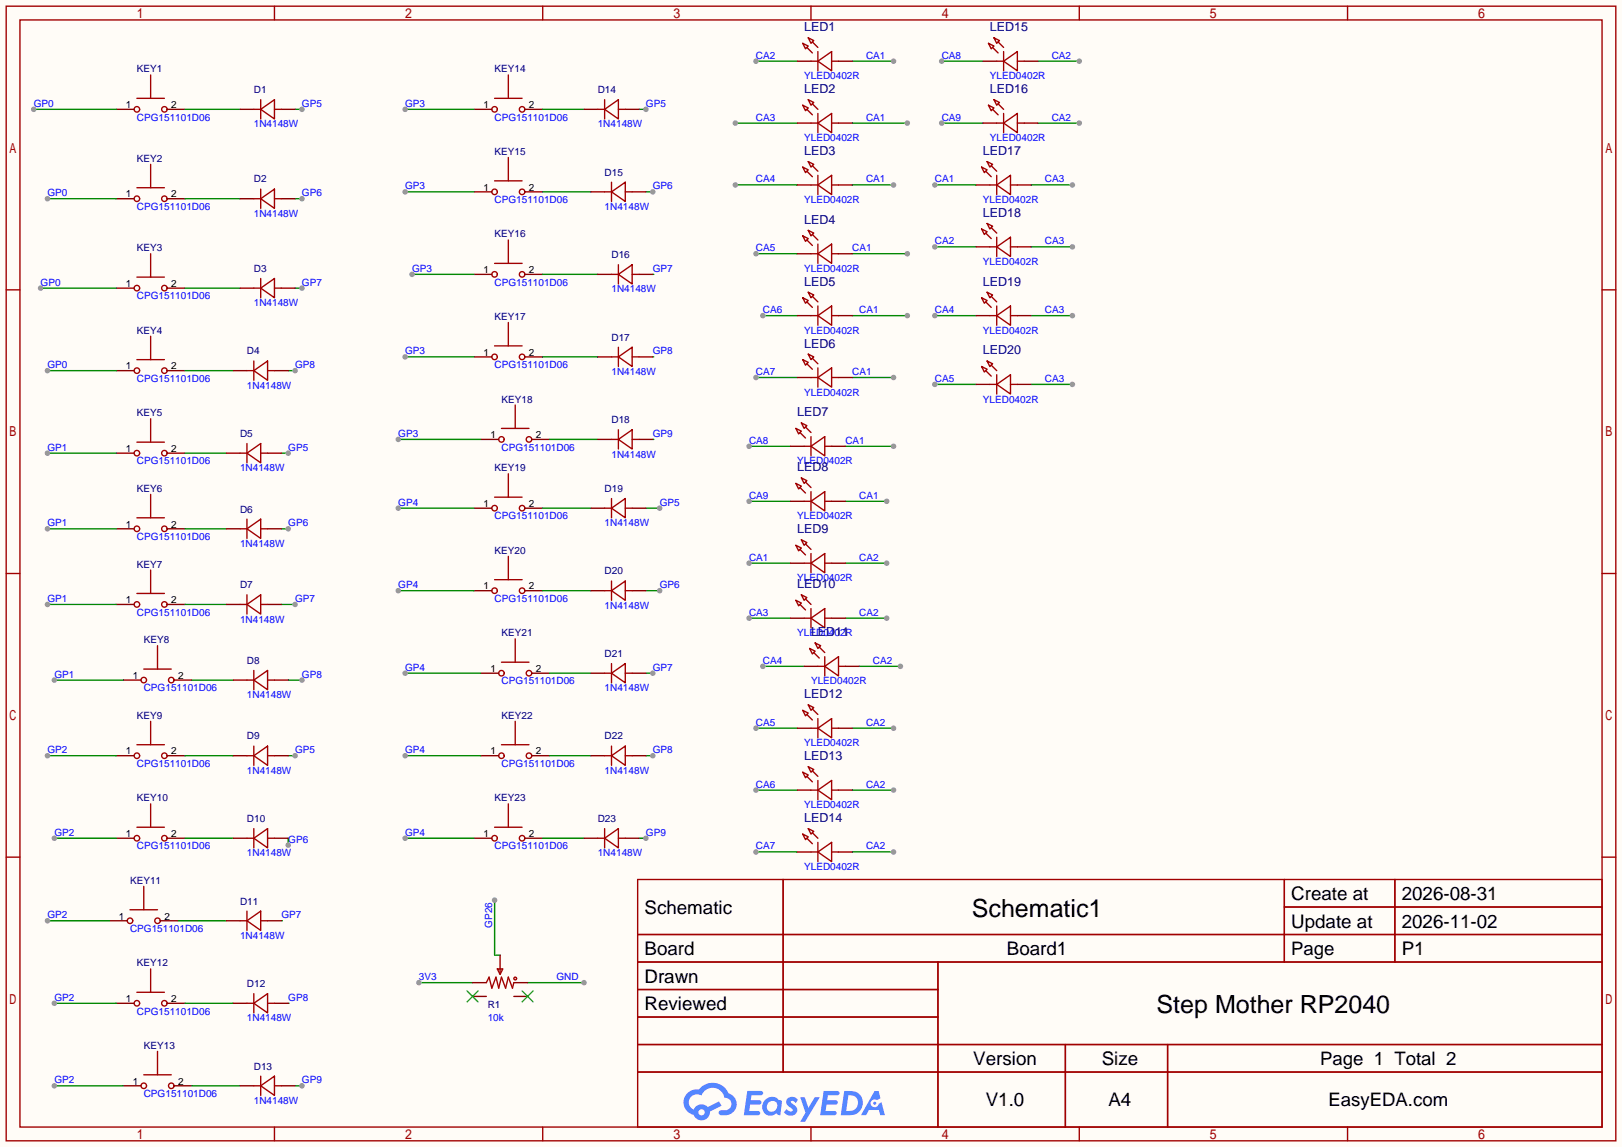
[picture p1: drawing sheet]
<svg xmlns="http://www.w3.org/2000/svg" width="299mm" height="212mm" viewBox="0 0 299 212" stroke-linecap="round" stroke-linejoin="round" font-family="sans-serif">
<path d="M0 0h299.5v211.8h-299.5z" fill="#fffcf7"/>
<g fill="none" stroke="#a10000" stroke-width=".25">
<path d="M1.1 1.1h297.2v209.6h-297.2zM3.7 3.7h292.1v204.5h-292.1zM50.7 1.1v2.6M100.2 1.1v2.6M149.7 1.1v2.6M199.3 1.1v2.6M248.8 1.1v2.6M1.1 53.5h2.6M295.8 53.5h2.5M1.1 105.9h2.6M295.8 105.9h2.5M1.1 158.3h2.6"/>
<path d="M295.8 158.3h2.5M117.7 162.4h178.1v45.8h-178.1zM117.7 172.6h178.1M117.7 177.7h178.1M144.6 162.4v35.6M173.2 177.7v30.5M237.1 162.4v15.3M237.1 167.5h58.7M257.5 162.4v15.3M117.7 182.8h55.5M117.7 192.9h178.1M117.7 187.8h55.5"/>
<path d="M117.7 198h178.1M196.7 192.9v15.3M215.6 192.9v15.3M50.7 208.2v2.5M100.2 208.2v2.5M149.7 208.2v2.5M199.3 208.2v2.5M248.8 208.2v2.5"/>
</g>
<g fill="#5487ff">
<path d="M145.5 202.8a1.3 1.3 0 0 1 1.8 .3l-.4 .6a.54 .54 0 0 0-.9-.2l.1 .2a1.58 1.58 0 0 1 1.1 1.6 1.43 1.43 0 0 1-2.5 .1l.5-.6a.64 .64 0 0 0 .5 .5 .64 .64 0 0 0 .7-.3l-.2-.2a1.6 1.6 0 0 1-1-1.6z"/>
<path d="M147.7 202.7h.9l.7 1.9 1.1-1.9h.9l-2.7 4.5h-.9l1-1.7z"/>
<path d="M138 201.5h1.6a1.31 1.31 0 0 1 1.2 .2 .4 .4 0 0 1-.3 .6h-1.8l-.1 .9h1.6a.4 .4 0 0 1 .4 .4 .4 .4 0 0 1-.4 .4h-1.7l-.2 1.2h.8a1.23 1.23 0 0 1 1.2 .2 .39 .39 0 0 1-.3 .6h-2.7z"/>
<path d="M152.1 201.5h1.6a1.32 1.32 0 0 1 1.3 .2 .39 .39 0 0 1-.4 .6h-1.7l-.2 .9h1.7a.4 .4 0 0 1 .3 .4 .4 .4 0 0 1-.4 .4h-1.7l-.2 1.2h.8a1.23 1.23 0 0 1 1.2 .2 .39 .39 0 0 1-.3 .6h-2.7z"/>
<path d="M161.5 201.5h.7l.4 1.3-.7 .4a.75 .75 0 0 0-1.1 .3 .75 .75 0 0 0 .5 1 .75 .75 0 0 0 .9-.6l.6-.3 .6 2.4h-.9l-.2-1h-1.9l-.5 1h-.9z"/>
<path d="M155.9 201.5l-.7 4.5h1.5a2.27 2.27 0 0 0 2.6-2.3 2.27 2.27 0 0 0-2.7-2.2zM156.6 202.3a1.5 1.5 0 0 1 1.8 1.5 1.5 1.5 0 0 1-1.9 1.4h-.3z"/>
<path d="M141.3 203.1a1.62 1.62 0 0 0-.4 2.1 1.62 1.62 0 0 0 2 .7l.4-.3 .3 .3 .5 .1 .3-2.5-.2-.3h-.4a1.58 1.58 0 0 0-2.5-.1zM141.9 203.6a.99 .99 0 0 1 1.6 .3 .99 .99 0 0 1-.9 1.4 .94 .94 0 0 1-1-.5 .94 .94 0 0 1 .3-1.2z"/>
<path d="M126.9 201.9a2.37 2.37 0 0 0 1.2 4 1.54 1.54 0 0 0 1.7 1 1.54 1.54 0 0 0 1.3-1.6l2.1-1.1-.5-.8-2 1.1a1.57 1.57 0 0 0-2.6 .4 1.5 1.5 0 0 1-.8-2.1 1.5 1.5 0 0 1 2.2-.5 2.23 2.23 0 0 1 2.3-1.4 2.23 2.23 0 0 1 2 1.8 1.16 1.16 0 0 1 1.2 1.1 1.16 1.16 0 0 1-1 1.3h-.7a.47 .47 0 0 0-.6 .3 .47 .47 0 0 0 .4 .6 2.23 2.23 0 0 0 2.3-.7 2.23 2.23 0 0 0 .4-2.3 2.16 2.16 0 0 0-1.3-1.1 3.2 3.2 0 0 0-5.4-.7l-1.2 .1zM129 205.4a.58 .58 0 0 1 1.1 0 .58 .58 0 0 1-1.1 0z"/>
<circle cx="161.5" cy="203.8" r=".28"/>
</g>
<g fill="none" stroke="#a10000" stroke-width=".25">
<path d="M25.3 18.2h5.1M27.8 13.8v4.4M91.3 18.2h5.1M93.9 13.8v4.4M25.3 34.7h5.1M27.8 30.4v4.3M91.3 33.4h5.1M93.9 29.1v4.3M25.3 51.2h5.1M27.8 46.9v4.3M91.3 48.6h5.1M93.9 44.3v4.3"/>
<path d="M93.9 59.6v4.3M25.3 66.4h5.1M27.8 62.1v4.3M27.8 77.3v4.4M91.3 63.9h5.1M92.6 79.1h5.1M95.1 74.8v4.3M25.3 95.6h5.1M25.3 81.7h5.1M27.8 91.3v4.3M91.3 91.8h5.1M93.9 87.5v4.3"/>
<path d="M25.3 109.6h5.1M27.8 105.3v4.3M29.1 119.3v4.3M91.3 107.1h5.1M93.9 102.7v4.4M95.1 118v4.3M25.3 137.5h5.1M26.5 123.6h5.1M27.8 133.2v4.3M92.6 122.3h5.1M92.6 137.5h5.1M95.1 133.2v4.3"/>
<path d="M25.3 152.8h5.1M27.8 148.5v4.3M91.3 152.8h5.1M93.9 148.5v4.3M24 168h5.1M26.5 163.7v4.3M27.8 178.9v4.4M25.3 183.3h5.1M26.5 198.5h5.1M29.1 194.2v4.3"/>
<circle cx="25.3" cy="36.7" r=".51"/>
<circle cx="25.3" cy="20.2" r=".51"/>
<circle cx="30.4" cy="36.7" r=".51"/>
<circle cx="30.4" cy="20.2" r=".51"/>
<circle cx="91.3" cy="35.4" r=".51"/>
<circle cx="91.3" cy="20.2" r=".51"/>
<circle cx="96.4" cy="35.4" r=".51"/>
<circle cx="96.4" cy="20.2" r=".51"/>
<circle cx="25.3" cy="53.2" r=".51"/>
<circle cx="30.4" cy="53.2" r=".51"/>
<circle cx="91.3" cy="50.7" r=".51"/>
<circle cx="96.4" cy="50.7" r=".51"/>
<circle cx="25.3" cy="68.5" r=".51"/>
<circle cx="30.4" cy="68.5" r=".51"/>
<circle cx="91.3" cy="65.9" r=".51"/>
<circle cx="96.4" cy="65.9" r=".51"/>
<circle cx="25.3" cy="83.7" r=".51"/>
<circle cx="25.3" cy="97.7" r=".51"/>
<circle cx="30.4" cy="83.7" r=".51"/>
<circle cx="30.4" cy="97.7" r=".51"/>
<circle cx="91.3" cy="93.9" r=".51"/>
<circle cx="92.6" cy="81.2" r=".51"/>
<circle cx="96.4" cy="93.9" r=".51"/>
<circle cx="97.7" cy="81.2" r=".51"/>
<circle cx="25.3" cy="111.6" r=".51"/>
<circle cx="30.4" cy="111.6" r=".51"/>
<circle cx="91.3" cy="109.1" r=".51"/>
<circle cx="96.4" cy="109.1" r=".51"/>
<circle cx="25.3" cy="139.6" r=".51"/>
<circle cx="26.5" cy="125.6" r=".51"/>
<circle cx="30.4" cy="139.6" r=".51"/>
<circle cx="31.6" cy="125.6" r=".51"/>
<circle cx="92.6" cy="139.6" r=".51"/>
<circle cx="92.6" cy="124.3" r=".51"/>
<circle cx="97.7" cy="139.6" r=".51"/>
<circle cx="97.7" cy="124.3" r=".51"/>
<circle cx="25.3" cy="154.8" r=".51"/>
<circle cx="30.4" cy="154.8" r=".51"/>
<circle cx="91.3" cy="154.8" r=".51"/>
<circle cx="96.4" cy="154.8" r=".51"/>
<circle cx="24" cy="170.1" r=".51"/>
<circle cx="29.1" cy="170.1" r=".51"/>
<circle cx="25.3" cy="185.3" r=".51"/>
<circle cx="30.4" cy="185.3" r=".51"/>
<circle cx="26.5" cy="200.5" r=".51"/>
<circle cx="31.6" cy="200.5" r=".51"/>
</g>
<g fill="none" stroke="#870000" stroke-width=".25">
<path d="M21.5 36.7h3.3M21.5 20.2h3.3M30.9 36.7h3.3M30.9 20.2h3.3M87.5 35.4h3.3M87.5 20.2h3.3M96.9 35.4h3.3M96.9 20.2h3.3M21.5 53.2h3.3M30.9 53.2h3.3M87.5 50.7h3.3M96.9 50.7h3.3"/>
<path d="M21.5 68.5h3.3M30.9 68.5h3.3M87.5 65.9h3.3M96.9 65.9h3.3M21.5 97.7h3.3M21.5 83.7h3.3M30.9 97.7h3.3M30.9 83.7h3.3M87.5 93.9h3.3M88.8 81.2h3.3M96.9 93.9h3.3M98.2 81.2h3.3"/>
<path d="M21.5 111.6h3.3M30.9 111.6h3.3M87.5 109.1h3.3M96.9 109.1h3.3M21.5 139.6h3.3M22.7 125.6h3.3M30.9 139.6h3.3M32.1 125.6h3.3M88.8 124.3h3.3M88.8 139.6h3.3M98.2 124.3h3.3M98.2 139.6h3.3"/>
<path d="M21.5 154.8h3.3M30.9 154.8h3.3M87.5 154.8h3.3M96.9 154.8h3.3M20.2 170.1h3.3M29.6 170.1h3.3M21.5 185.3h3.3M30.9 185.3h3.3M22.7 200.5h3.3M32.1 200.5h3.3"/>
</g>
<path d="M73.5 93.9h14" fill="none" stroke="#008700" stroke-width=".25"/>
<circle cx="73.5" cy="93.9" r=".51" fill="#999"/>
<path d="M7.5 53.2h14" fill="none" stroke="#008700" stroke-width=".25"/>
<circle cx="7.5" cy="53.2" r=".51" fill="#999"/>
<path d="M73.5 109.1h14" fill="none" stroke="#008700" stroke-width=".25"/>
<circle cx="73.5" cy="109.1" r=".51" fill="#999"/>
<path d="M73.5 81.2h15.3" fill="none" stroke="#008700" stroke-width=".25"/>
<circle cx="73.5" cy="81.2" r=".51" fill="#999"/>
<path d="M76.1 50.7h11.4" fill="none" stroke="#008700" stroke-width=".25"/>
<circle cx="76.1" cy="50.7" r=".51" fill="#999"/>
<path d="M6.2 20.2h15.3" fill="none" stroke="#008700" stroke-width=".25"/>
<circle cx="6.2" cy="20.2" r=".51" fill="#999"/>
<path d="M74.8 20.2h12.7" fill="none" stroke="#008700" stroke-width=".25"/>
<circle cx="74.8" cy="20.2" r=".51" fill="#999"/>
<path d="M8.8 97.7h12.7" fill="none" stroke="#008700" stroke-width=".25"/>
<circle cx="8.8" cy="97.7" r=".51" fill="#999"/>
<path d="M8.8 36.7h12.7" fill="none" stroke="#008700" stroke-width=".25"/>
<circle cx="8.8" cy="36.7" r=".51" fill="#999"/>
<path d="M74.8 124.3h14" fill="none" stroke="#008700" stroke-width=".25"/>
<circle cx="74.8" cy="124.3" r=".51" fill="#999"/>
<path d="M8.8 83.7h12.7" fill="none" stroke="#008700" stroke-width=".25"/>
<circle cx="8.8" cy="83.7" r=".51" fill="#999"/>
<path d="M74.8 139.6h14" fill="none" stroke="#008700" stroke-width=".25"/>
<circle cx="74.8" cy="139.6" r=".51" fill="#999"/>
<path d="M8.8 139.6h12.7" fill="none" stroke="#008700" stroke-width=".25"/>
<circle cx="8.8" cy="139.6" r=".51" fill="#999"/>
<path d="M8.8 111.6h12.7" fill="none" stroke="#008700" stroke-width=".25"/>
<circle cx="8.8" cy="111.6" r=".51" fill="#999"/>
<path d="M8.8 68.5h12.7" fill="none" stroke="#008700" stroke-width=".25"/>
<circle cx="8.8" cy="68.5" r=".51" fill="#999"/>
<path d="M74.8 65.9h12.7" fill="none" stroke="#008700" stroke-width=".25"/>
<circle cx="74.8" cy="65.9" r=".51" fill="#999"/>
<path d="M10 125.6h12.7" fill="none" stroke="#008700" stroke-width=".25"/>
<circle cx="10" cy="125.6" r=".51" fill="#999"/>
<path d="M74.8 154.8h12.7" fill="none" stroke="#008700" stroke-width=".25"/>
<circle cx="74.8" cy="154.8" r=".51" fill="#999"/>
<path d="M74.8 35.4h12.7" fill="none" stroke="#008700" stroke-width=".25"/>
<circle cx="74.8" cy="35.4" r=".51" fill="#999"/>
<path d="M10 154.8h11.5" fill="none" stroke="#008700" stroke-width=".25"/>
<circle cx="10" cy="154.8" r=".51" fill="#999"/>
<path d="M10 200.5h12.7" fill="none" stroke="#008700" stroke-width=".25"/>
<circle cx="10" cy="200.5" r=".51" fill="#999"/>
<path d="M10 185.3h11.5" fill="none" stroke="#008700" stroke-width=".25"/>
<circle cx="10" cy="185.3" r=".51" fill="#999"/>
<path d="M8.8 170.1h11.4" fill="none" stroke="#008700" stroke-width=".25"/>
<circle cx="8.8" cy="170.1" r=".51" fill="#999"/>
<g fill="none" stroke="#008700" stroke-width=".25">
<path d="M34.2 20.2h10.1M34.2 36.7h10.1M54.5 20.2h1.3M100.2 20.2h7.6M100.2 35.4h8.9M34.2 53.2h10.1M100.2 50.7h10.2M34.2 68.5h8.9M100.2 65.9h10.2M34.2 97.7h7.6M34.2 83.7h7.6M100.2 93.9h8.9"/>
<path d="M101.5 81.2h8.9M34.2 111.6h7.6M100.2 109.1h8.9M34.2 139.6h8.9M35.4 125.6h7.7M101.5 139.6h7.6M101.5 124.3h7.6M34.2 154.8h8.9M100.2 154.8h7.6M32.9 170.1h8.9M34.2 185.3h8.9M35.4 200.5h8.9"/>
</g>
<circle cx="55.8" cy="20.2" r=".51" fill="#999"/>
<path d="M54.5 36.7h1.3" fill="none" stroke="#008700" stroke-width=".25"/>
<circle cx="55.8" cy="36.7" r=".51" fill="#999"/>
<path d="M54.5 53.2h1.3" fill="none" stroke="#008700" stroke-width=".25"/>
<circle cx="55.8" cy="53.2" r=".51" fill="#999"/>
<path d="M53.2 68.5h1.3" fill="none" stroke="#008700" stroke-width=".25"/>
<circle cx="54.5" cy="68.5" r=".51" fill="#999"/>
<path d="M51.9 83.7h1.3" fill="none" stroke="#008700" stroke-width=".25"/>
<circle cx="53.2" cy="83.7" r=".51" fill="#999"/>
<path d="M53.2 125.6h2.6" fill="none" stroke="#008700" stroke-width=".25"/>
<circle cx="55.8" cy="125.6" r=".51" fill="#999"/>
<path d="M51.9 111.6h2.6" fill="none" stroke="#008700" stroke-width=".25"/>
<circle cx="54.5" cy="111.6" r=".51" fill="#999"/>
<path d="M51.9 97.7h1.3" fill="none" stroke="#008700" stroke-width=".25"/>
<circle cx="53.2" cy="97.7" r=".51" fill="#999"/>
<path d="M119.3 35.4h1.2M120.5 50.7h.1M120.5 65.9h.1M120.5 81.2h.1" fill="none" stroke="#008700" stroke-width=".25"/>
<circle cx="120.5" cy="35.4" r=".51" fill="#999"/>
<path d="M118 20.2h1.3" fill="none" stroke="#008700" stroke-width=".25"/>
<circle cx="119.3" cy="20.2" r=".51" fill="#999"/>
<path d="M54.5 200.5h1.3" fill="none" stroke="#008700" stroke-width=".25"/>
<circle cx="55.8" cy="200.5" r=".51" fill="#999"/>
<path d="M53.2 154.8v1.3M51.9 170.1h.1M53.2 185.3h.1" fill="none" stroke="#008700" stroke-width=".25"/>
<circle cx="53.2" cy="156.1" r=".51" fill="#999"/>
<path d="M53.2 139.6h1.3" fill="none" stroke="#008700" stroke-width=".25"/>
<circle cx="54.5" cy="139.6" r=".51" fill="#999"/>
<path d="M118 154.8h1.3" fill="none" stroke="#008700" stroke-width=".25"/>
<circle cx="119.3" cy="154.8" r=".51" fill="#999"/>
<path d="M119.3 139.6h1.2" fill="none" stroke="#008700" stroke-width=".25"/>
<circle cx="120.5" cy="139.6" r=".51" fill="#999"/>
<path d="M119.3 124.3h1.2" fill="none" stroke="#008700" stroke-width=".25"/>
<circle cx="120.5" cy="124.3" r=".51" fill="#999"/>
<path d="M119.3 109.1h2.5" fill="none" stroke="#008700" stroke-width=".25"/>
<circle cx="121.8" cy="109.1" r=".51" fill="#999"/>
<path d="M119.3 93.9h2.5" fill="none" stroke="#008700" stroke-width=".25"/>
<circle cx="121.8" cy="93.9" r=".51" fill="#999"/>
<path d="M97.4 181.5h10.4" fill="none" stroke="#008700" stroke-width=".25"/>
<circle cx="107.8" cy="181.5" r=".51" fill="#999"/>
<path d="M91.3 166.2v10.2h1" fill="none" stroke="#008700" stroke-width=".25"/>
<circle cx="91.3" cy="166.2" r=".51" fill="#999"/>
<path d="M77.3 181.5h9.9" fill="none" stroke="#008700" stroke-width=".25"/>
<circle cx="77.3" cy="181.5" r=".51" fill="#999"/>
<path d="M139.6 46.9h7.6" fill="none" stroke="#008700" stroke-width=".25"/>
<circle cx="139.6" cy="46.9" r=".51" fill="#999"/>
<path d="M139.6 11.3h7.6" fill="none" stroke="#008700" stroke-width=".25"/>
<circle cx="139.6" cy="11.3" r=".51" fill="#999"/>
<path d="M135.8 22.7h11.4" fill="none" stroke="#008700" stroke-width=".25"/>
<circle cx="135.8" cy="22.7" r=".51" fill="#999"/>
<path d="M139.6 69.7h7.6" fill="none" stroke="#008700" stroke-width=".25"/>
<circle cx="139.6" cy="69.7" r=".51" fill="#999"/>
<path d="M140.8 58.3h6.4" fill="none" stroke="#008700" stroke-width=".25"/>
<circle cx="140.8" cy="58.3" r=".51" fill="#999"/>
<path d="M135.8 34.2h11.4" fill="none" stroke="#008700" stroke-width=".25"/>
<circle cx="135.8" cy="34.2" r=".51" fill="#999"/>
<path d="M138.3 82.4h7.6" fill="none" stroke="#008700" stroke-width=".25"/>
<circle cx="138.3" cy="82.4" r=".51" fill="#999"/>
<path d="M190.4 34.2h7.6" fill="none" stroke="#008700" stroke-width=".25"/>
<circle cx="198" cy="34.2" r=".51" fill="#999"/>
<path d="M191.6 22.7h7.7" fill="none" stroke="#008700" stroke-width=".25"/>
<circle cx="199.3" cy="22.7" r=".51" fill="#999"/>
<path d="M191.6 11.3h7.7" fill="none" stroke="#008700" stroke-width=".25"/>
<circle cx="199.3" cy="11.3" r=".51" fill="#999"/>
<path d="M157.4 145.9h7.6" fill="none" stroke="#008700" stroke-width=".25"/>
<circle cx="165" cy="145.9" r=".51" fill="#999"/>
<path d="M190.4 71h7.6" fill="none" stroke="#008700" stroke-width=".25"/>
<circle cx="198" cy="71" r=".51" fill="#999"/>
<path d="M190.4 45.6h7.6" fill="none" stroke="#008700" stroke-width=".25"/>
<circle cx="198" cy="45.6" r=".51" fill="#999"/>
<path d="M157.4 157.4h7.6" fill="none" stroke="#008700" stroke-width=".25"/>
<circle cx="165" cy="157.4" r=".51" fill="#999"/>
<path d="M157.4 134.5h7.6" fill="none" stroke="#008700" stroke-width=".25"/>
<circle cx="165" cy="134.5" r=".51" fill="#999"/>
<path d="M158.6 123.1h7.6" fill="none" stroke="#008700" stroke-width=".25"/>
<circle cx="166.2" cy="123.1" r=".51" fill="#999"/>
<path d="M156.1 114.2h7.6" fill="none" stroke="#008700" stroke-width=".25"/>
<circle cx="163.7" cy="114.2" r=".51" fill="#999"/>
<path d="M156.1 104h7.6" fill="none" stroke="#008700" stroke-width=".25"/>
<circle cx="163.7" cy="104" r=".51" fill="#999"/>
<path d="M156.1 92.6h7.6" fill="none" stroke="#008700" stroke-width=".25"/>
<circle cx="163.7" cy="92.6" r=".51" fill="#999"/>
<path d="M190.4 58.3h7.6" fill="none" stroke="#008700" stroke-width=".25"/>
<circle cx="198" cy="58.3" r=".51" fill="#999"/>
<path d="M157.4 69.7h7.6" fill="none" stroke="#008700" stroke-width=".25"/>
<circle cx="165" cy="69.7" r=".51" fill="#999"/>
<path d="M157.4 58.3h10.1" fill="none" stroke="#008700" stroke-width=".25"/>
<circle cx="167.5" cy="58.3" r=".51" fill="#999"/>
<path d="M157.4 34.2h7.6" fill="none" stroke="#008700" stroke-width=".25"/>
<circle cx="165" cy="34.2" r=".51" fill="#999"/>
<path d="M157.4 46.9h10.1" fill="none" stroke="#008700" stroke-width=".25"/>
<circle cx="167.5" cy="46.9" r=".51" fill="#999"/>
<path d="M157.4 22.7h10.1" fill="none" stroke="#008700" stroke-width=".25"/>
<circle cx="167.5" cy="22.7" r=".51" fill="#999"/>
<path d="M157.4 11.3h7.6" fill="none" stroke="#008700" stroke-width=".25"/>
<circle cx="165" cy="11.3" r=".51" fill="#999"/>
<path d="M156.1 82.4h8.9" fill="none" stroke="#008700" stroke-width=".25"/>
<circle cx="165" cy="82.4" r=".51" fill="#999"/>
<path d="M172.6 71h7.6" fill="none" stroke="#008700" stroke-width=".25"/>
<circle cx="172.6" cy="71" r=".51" fill="#999"/>
<path d="M172.6 58.3h7.6" fill="none" stroke="#008700" stroke-width=".25"/>
<circle cx="172.6" cy="58.3" r=".51" fill="#999"/>
<path d="M172.6 45.6h7.6" fill="none" stroke="#008700" stroke-width=".25"/>
<circle cx="172.6" cy="45.6" r=".51" fill="#999"/>
<path d="M172.6 34.2h7.6" fill="none" stroke="#008700" stroke-width=".25"/>
<circle cx="172.6" cy="34.2" r=".51" fill="#999"/>
<path d="M173.9 22.7h7.6" fill="none" stroke="#008700" stroke-width=".25"/>
<circle cx="173.9" cy="22.7" r=".51" fill="#999"/>
<path d="M173.9 11.3h7.6" fill="none" stroke="#008700" stroke-width=".25"/>
<circle cx="173.9" cy="11.3" r=".51" fill="#999"/>
<path d="M139.6 157.4h7.6" fill="none" stroke="#008700" stroke-width=".25"/>
<circle cx="139.6" cy="157.4" r=".51" fill="#999"/>
<path d="M139.6 145.9h7.6" fill="none" stroke="#008700" stroke-width=".25"/>
<circle cx="139.6" cy="145.9" r=".51" fill="#999"/>
<path d="M139.6 134.5h7.6" fill="none" stroke="#008700" stroke-width=".25"/>
<circle cx="139.6" cy="134.5" r=".51" fill="#999"/>
<path d="M140.8 123.1h7.7" fill="none" stroke="#008700" stroke-width=".25"/>
<circle cx="140.8" cy="123.1" r=".51" fill="#999"/>
<path d="M138.3 114.2h7.6" fill="none" stroke="#008700" stroke-width=".25"/>
<circle cx="138.3" cy="114.2" r=".51" fill="#999"/>
<path d="M138.3 104h7.6" fill="none" stroke="#008700" stroke-width=".25"/>
<circle cx="138.3" cy="104" r=".51" fill="#999"/>
<path d="M138.3 92.6h7.6" fill="none" stroke="#008700" stroke-width=".25"/>
<circle cx="138.3" cy="92.6" r=".51" fill="#999"/>
<g fill="none" stroke="#870000" stroke-width=".25">
<path d="M147.2 11.3h2.5M154.8 11.3h2.6M181.5 11.3h2.5M189.1 11.3h2.5M44.3 20.2h2.6M44.3 36.7h2.6M51.9 20.2h2.6M51.9 36.7h2.6M107.8 20.2h2.6M109.1 35.4h2.5M115.4 20.2h2.6M116.7 35.4h2.6"/>
<path d="M147.2 22.7h2.5M147.2 34.2h2.5M154.8 22.7h2.6M154.8 34.2h2.6M180.2 34.2h2.6M181.5 22.7h2.5M187.8 34.2h2.6M189.1 22.7h2.5M44.3 53.2h2.6M51.9 53.2h2.6M110.4 50.7h2.5M118 50.7h2.5"/>
<path d="M147.2 46.9h2.5M147.2 58.3h2.5M154.8 46.9h2.6M154.8 58.3h2.6M180.2 58.3h2.6M180.2 45.6h2.6M187.8 58.3h2.6M187.8 45.6h2.6M43.1 68.5h2.5M50.7 68.5h2.5M110.4 65.9h2.5M118 65.9h2.5"/>
<path d="M147.2 69.7h2.5M154.8 69.7h2.6M180.2 71h2.6M187.8 71h2.6M41.8 83.7h2.5M41.8 97.7h2.5M49.4 83.7h2.5M49.4 97.7h2.5M109.1 93.9h2.5M110.4 81.2h2.5M116.7 93.9h2.6M118 81.2h2.5"/>
<path d="M145.9 82.4h2.6M145.9 92.6h2.6M153.5 82.4h2.6M153.5 92.6h2.6M41.8 111.6h2.5M49.4 111.6h2.5M109.1 109.1h2.5M116.7 109.1h2.6M145.9 104h2.6M145.9 114.2h2.6M153.5 104h2.6M153.5 114.2h2.6"/>
<path d="M43.1 125.6h2.5M43.1 139.6h2.5M50.7 125.6h2.5M50.7 139.6h2.5M109.1 139.6h2.5M109.1 124.3h2.5M116.7 139.6h2.6M116.7 124.3h2.6M147.2 134.5h2.5M148.5 123.1h2.5M154.8 134.5h2.6M156.1 123.1h2.5"/>
<path d="M43.1 154.8h2.5M50.7 154.8h2.5M107.8 154.8h2.6M115.4 154.8h2.6M147.2 145.9h2.5M147.2 157.4h2.5M154.8 145.9h2.6M154.8 157.4h2.6M41.8 170.1h2.5M49.4 170.1h2.5M92.3 176.4v2.5M43.1 185.3h2.5"/>
<path d="M50.7 185.3h2.5M87.2 181.5h2.6M87.2 184h2.6M94.9 181.5h2.5M94.9 184h2.5M44.3 200.5h2.6M51.9 200.5h2.6"/>
</g>
<g fill="none" stroke="#a10000" stroke-width=".25">
<path d="M48.1 18.4v3.6M111.6 18.4v3.6M148.2 8l1 .5-.5 .5zM148.2 19.4l1 .5-.5 .5zM149 8.8l1 1M149.2 7l1 .5-.5 .5zM149.2 18.4l1 .5-.5 .5zM149.7 11.3h1.3M150 7.7l1 1.1M150 19.2l1 1M151 11.3l2.5-1.8v3.6zM151 9.5v3.6"/>
<path d="M153.5 11.3h1.3M182.5 8l1 .5-.5 .5zM182.5 19.4l1 .5-.5 .5zM183.3 8.8l1 1M183.5 7l1 .5-.5 .5zM183.5 18.4l1 .5-.5 .5zM184 11.3h1.3M184.3 7.7l1 1.1M184.3 19.2l1 1M185.3 11.3l2.5-1.8v3.6zM185.3 9.5v3.6M187.8 11.3h1.3"/>
<path d="M46.9 20.2h1.2M46.9 36.7h1.2M48.1 20.2l2.6-1.8v3.6zM48.1 36.7l2.6-1.8v3.6zM48.1 34.9v3.6M50.7 20.2h1.2M50.7 36.7h1.2M110.4 20.2h1.2M111.6 20.2l2.6-1.8v3.6zM111.6 35.4h1.3M112.9 35.4l2.5-1.7v3.5zM112.9 33.7v3.5"/>
<path d="M114.2 20.2h1.2M115.4 35.4h1.3M148.2 30.9l1 .5-.5 .5zM149 20.2l1 1M149 31.6l1 1M149.2 29.8l1 .6-.5 .5zM149.7 22.7h1.3M149.7 34.2h1.3M150 30.6l1 1M151 22.7l2.5-1.7v3.5zM151 34.2l2.5-1.8v3.5zM151 21v3.5"/>
<path d="M151 32.4v3.5M153.5 22.7h1.3M153.5 34.2h1.3M181.2 30.9l1 .5-.5 .5zM182 31.6l1 1M182.2 29.8l1.1 .6-.5 .5zM182.8 34.2h1.2M183 30.6l1 1M183.3 20.2l1 1M184 34.2l2.6-1.8v3.5zM184 22.7h1.3M184 32.4v3.5"/>
<path d="M185.3 22.7l2.5-1.7v3.5zM185.3 21v3.5M186.6 34.2h1.2M187.8 22.7h1.3M46.9 53.2h1.2M48.1 53.2l2.6-1.8v3.6zM48.1 51.4v3.6M50.7 53.2h1.2M112.9 50.7h1.3M114.2 50.7l2.5-1.8v3.6zM114.2 48.9v3.6M116.7 50.7h1.3"/>
<path d="M148.2 43.6l1 .5-.5 .5zM148.2 55l1 .5-.5 .5zM149 44.3l1 1M149 55.8l1 1M149.2 42.5l1 .6-.5 .5zM149.2 54l1 .5-.5 .5zM149.7 46.9h1.3M149.7 58.3h1.3M150 43.3l1 1M150 54.7l1 1.1M151 46.9l2.5-1.8v3.5zM151 58.3l2.5-1.8v3.6z"/>
<path d="M151 45.1v3.5M151 56.5v3.6M153.5 46.9h1.3M153.5 58.3h1.3M181.2 42.3l1 .5-.5 .5zM181.2 55l1 .5-.5 .5zM182 43.1l1 1M182 55.8l1 1M182.2 41.3l1.1 .5-.5 .5zM182.2 54l1.1 .5-.5 .5zM182.8 58.3h1.2M182.8 45.6h1.2"/>
<path d="M183 42l1 1.1M183 54.7l1 1.1M184 45.6l2.6-1.8v3.6zM184 58.3l2.6-1.8v3.6zM184 43.8v3.6M184 56.5v3.6M186.6 58.3h1.2M186.6 45.6h1.2M45.6 68.5h1.3M46.9 68.5l2.5-1.8v3.5zM46.9 66.7v3.5M49.4 68.5h1.3"/>
<path d="M112.9 65.9h1.3M114.2 65.9l2.5-1.8v3.6zM114.2 64.1v3.6M114.2 79.4v3.5M116.7 65.9h1.3M146.9 79.1l1.1 .5-.6 .5zM147.7 79.9l1 1M148 78.1l1 .5-.5 .5zM148.2 66.4l1 .5-.5 .5zM148.7 78.9l1 1M149 67.2l1 1M149.2 65.4l1 .5-.5 .5z"/>
<path d="M149.7 69.7h1.3M150 66.2l1 1M151 69.7l2.5-1.8v3.6zM151 67.9v3.6M153.5 69.7h1.3M181.2 67.7l1 .5-.5 .5zM182 68.5l1 1M182.2 66.7l1.1 .5-.5 .5zM182.8 71h1.2M183 67.4l1 1.1M184 71l2.6-1.8v3.6zM184 69.2v3.6"/>
<path d="M186.6 71h1.2M44.3 83.7h1.3M44.3 97.7h1.3M45.6 83.7l2.5-1.8v3.6zM45.6 97.7l2.5-1.8v3.5zM45.6 81.9v3.6M45.6 95.9v3.5M48.1 83.7h1.3M48.1 97.7h1.3M111.6 93.9h1.3M112.9 93.9l2.5-1.8v3.5zM112.9 92.1v3.5"/>
<path d="M112.9 81.2h1.3M114.2 81.2l2.5-1.8v3.5zM115.4 93.9h1.3M116.7 81.2h1.3M146.9 89.3l1.1 .5-.6 .5zM147.7 90l1 1.1M148 88.3l1 .5-.5 .5zM148 99.7l1 .5-.5 .5zM148.5 82.4h1.2M148.5 92.6h1.2M148.7 89l1 1M149.7 82.4l2.6-1.8v3.6z"/>
<path d="M149.7 92.6l2.6-1.8v3.6zM149.7 80.6v3.6M149.7 90.8v3.6M152.3 82.4h1.2M152.3 92.6h1.2M44.3 111.6h1.3M45.6 111.6l2.5-1.7v3.5zM45.6 109.9v3.5M48.1 111.6h1.3M111.6 109.1h1.3M112.9 109.1l2.5-1.8v3.6zM112.9 107.3v3.6"/>
<path d="M115.4 109.1h1.3M146.9 100.7l1.1 .5-.6 .5zM146.9 110.9l1.1 .5-.6 .5zM147.7 101.5l1 1M147.7 111.6l1 1M148 109.9l1 .5-.5 .5zM148.5 104h1.2M148.5 114.2h1.2M148.7 100.5l1 1M148.7 110.6l1 1M149.5 119.8l1 .5-.5 .5zM149.7 104l2.6-1.8v3.6z"/>
<path d="M149.7 114.2l2.6-1.8v3.6zM149.7 102.2v3.6M149.7 112.4v3.6M150.5 118.7l1 .6-.5 .5zM151.3 119.5l1 1M152.3 104h1.2M152.3 114.2h1.2M45.6 125.6h1.3M45.6 139.6h1.3M46.9 125.6l2.5-1.8v3.6zM46.9 139.6l2.5-1.8v3.6zM46.9 123.8v3.6"/>
<path d="M46.9 137.8v3.6M49.4 125.6h1.3M49.4 139.6h1.3M111.6 139.6h1.3M111.6 124.3h1.3M112.9 124.3l2.5-1.7v3.5zM112.9 139.6l2.5-1.8v3.6zM112.9 122.6v3.5M112.9 137.8v3.6M115.4 139.6h1.3M115.4 124.3h1.3M148.2 131.2l1 .5-.5 .5z"/>
<path d="M149 132l1 1M149.2 130.2l1 .5-.5 .5zM149.7 134.5h1.3M150 130.9l1 1.1M150.2 120.5l1.1 1M151 134.5l2.5-1.8v3.6zM151 132.7v3.6M151 123.1h1.3M152.3 123.1l2.5-1.8v3.5zM152.3 121.3v3.5M153.5 134.5h1.3M154.8 123.1h1.3"/>
<path d="M45.6 154.8h1.3M46.9 154.8l2.5-1.8v3.6zM46.9 153v3.6M49.4 154.8h1.3M110.4 154.8h1.2M111.6 154.8l2.6-1.8v3.6zM111.6 153v3.6M114.2 154.8h1.2M148.2 142.6l1 .5-.5 .5zM148.2 154.1l1 .5-.5 .5zM149 143.4l1 1M149 154.8l1 1"/>
<path d="M149.2 141.6l1 .5-.5 .5zM149.2 153l1 .5-.5 .6zM149.7 145.9h1.3M149.7 157.4h1.3M150 142.4l1 1M150 153.8l1 1M151 145.9l2.5-1.8v3.6zM151 157.4l2.5-1.8v3.5zM151 144.1v3.6M151 155.6v3.5M153.5 145.9h1.3M153.5 157.4h1.3"/>
<path d="M44.3 170.1h1.3M45.6 170.1l2.5-1.8v3.5zM45.6 168.3v3.5M48.1 170.1h1.3M91.8 178.9h1l-.5 1.1zM92.3 178.9v1.1M45.6 185.3h1.3M46.9 185.3l2.5-1.8v3.6zM46.9 183.5v3.6M48.1 198.8v3.5M49.4 185.3h1.3M89.8 181.5l.5-1 .5 2 .8-2 .5 2 .5-2 .7 2 .6-2 .7 2 .3-1"/>
<path d="M46.9 200.5h1.2M48.1 200.5l2.6-1.7v3.5zM50.7 200.5h1.2"/>
<circle cx="95.1" cy="180.7" r=".25"/>
</g>
<path d="M86.2 183l2.1 2M88.3 183l-2.1 2M96.4 183l2 2M98.4 183l-2 2" fill="none" stroke="#3c3" stroke-width=".25"/>
<g font-size="4.6">
<text x="179.4" y="169.4">Schematic1</text>
<text x="213.5" y="187.1">Step Mother RP2040</text>
</g>
<g font-size="3.5">
<text x="238.4" y="166.2">Create at</text>
<text x="258.8" y="166.2">2026-08-31</text>
<text x="119" y="168.8">Schematic</text>
<text x="238.4" y="171.3">Update at</text>
<text x="258.8" y="171.3">2026-11-02</text>
<text x="119" y="176.4">Board</text>
<text x="185.9" y="176.4">Board1</text>
<text x="258.8" y="176.4">P1</text>
<text x="119" y="181.5">Drawn</text>
<text x="119" y="186.6">Reviewed</text>
<text x="179.7" y="196.7">Version</text>
<text x="203.4" y="196.7">Size</text>
<text x="182" y="204.3">V1.0</text>
<text x="204.7" y="204.3">A4</text>
</g>
<g font-size="3.4">
<text x="238.4" y="176.4">Page</text>
<text x="243.7" y="196.7">Page 1 Total 2</text>
<text x="245.3" y="204.3">EasyEDA.com</text>
</g>
<g font-size="2.3" fill="#000080">
<text x="148.5" y="5.8">LED1</text>
<text x="182.8" y="5.8">LED15</text>
<text x="148.5" y="17.2">LED2</text>
<text x="182.8" y="17.2">LED16</text>
<text x="148.5" y="28.6">LED3</text>
<text x="181.5" y="28.6">LED17</text>
<text x="148.5" y="41.3">LED4</text>
<text x="181.5" y="40.1">LED18</text>
<text x="148.5" y="52.8">LED5</text>
<text x="181.5" y="52.8">LED19</text>
<text x="148.5" y="64.2">LED6</text>
<text x="181.5" y="65.5">LED20</text>
<text x="147.2" y="76.9">LED7</text>
<text x="147.2" y="87">LED8</text>
<text x="147.2" y="98.5">LED9</text>
<text x="147.2" y="108.6">LED10</text>
<text x="149.7" y="117.5">LED11</text>
<text x="148.5" y="129">LED12</text>
<text x="148.5" y="140.4">LED13</text>
<text x="148.5" y="151.8">LED14</text>
</g>
<g font-size="1.8" fill="#00f">
<text x="139.6" y="10.8">CA2</text>
<text x="159.9" y="10.8">CA1</text>
<text x="173.9" y="10.8">CA8</text>
<text x="194.2" y="10.8">CA2</text>
<text x="148.5" y="14.7">YLED0402R</text>
<text x="182.8" y="14.7">YLED0402R</text>
<text x="6.2" y="19.7">GP0</text>
<text x="25.3" y="22.3">CPG151101D06</text>
<text x="46.9" y="23.5">1N4148W</text>
<text x="55.8" y="19.7">GP5</text>
<text x="74.8" y="19.7">GP3</text>
<text x="91.3" y="22.3">CPG151101D06</text>
<text x="110.4" y="23.5">1N4148W</text>
<text x="119.3" y="19.7">GP5</text>
<text x="139.6" y="22.3">CA3</text>
<text x="159.9" y="22.3">CA1</text>
<text x="173.9" y="22.3">CA9</text>
<text x="194.2" y="22.3">CA2</text>
<text x="148.5" y="26.1">YLED0402R</text>
<text x="182.8" y="26.1">YLED0402R</text>
<text x="74.8" y="35">GP3</text>
<text x="120.5" y="35">GP6</text>
<text x="139.6" y="33.7">CA4</text>
<text x="159.9" y="33.7">CA1</text>
<text x="172.6" y="33.7">CA1</text>
<text x="192.9" y="33.7">CA3</text>
<text x="8.8" y="36.2">GP0</text>
<text x="25.3" y="38.8">CPG151101D06</text>
<text x="46.9" y="40.1">1N4148W</text>
<text x="55.8" y="36.2">GP6</text>
<text x="91.3" y="37.5">CPG151101D06</text>
<text x="111.6" y="38.8">1N4148W</text>
<text x="148.5" y="37.5">YLED0402R</text>
<text x="181.5" y="37.5">YLED0402R</text>
<text x="139.6" y="46.4">CA5</text>
<text x="157.4" y="46.4">CA1</text>
<text x="172.6" y="45.1">CA2</text>
<text x="192.9" y="45.1">CA3</text>
<text x="7.5" y="52.8">GP0</text>
<text x="55.8" y="52.8">GP7</text>
<text x="76.1" y="50.2">GP3</text>
<text x="91.3" y="52.8">CPG151101D06</text>
<text x="120.5" y="50.2">GP7</text>
<text x="148.5" y="50.2">YLED0402R</text>
<text x="181.5" y="48.9">YLED0402R</text>
<text x="25.3" y="55.3">CPG151101D06</text>
<text x="46.9" y="56.6">1N4148W</text>
<text x="112.9" y="54">1N4148W</text>
<text x="140.8" y="57.8">CA6</text>
<text x="158.6" y="57.8">CA1</text>
<text x="172.6" y="57.8">CA4</text>
<text x="192.9" y="57.8">CA3</text>
<text x="74.8" y="65.5">GP3</text>
<text x="120.5" y="65.5">GP8</text>
<text x="148.5" y="61.6">YLED0402R</text>
<text x="181.5" y="61.6">YLED0402R</text>
<text x="8.8" y="68">GP0</text>
<text x="25.3" y="70.5">CPG151101D06</text>
<text x="45.6" y="71.8">1N4148W</text>
<text x="54.5" y="68">GP8</text>
<text x="91.3" y="68">CPG151101D06</text>
<text x="112.9" y="69.3">1N4148W</text>
<text x="139.6" y="69.3">CA7</text>
<text x="157.4" y="69.3">CA1</text>
<text x="172.6" y="70.5">CA5</text>
<text x="192.9" y="70.5">CA3</text>
<text x="148.5" y="73.1">YLED0402R</text>
<text x="181.5" y="74.3">YLED0402R</text>
<text x="8.8" y="83.2">GP1</text>
<text x="53.2" y="83.2">GP5</text>
<text x="73.5" y="80.7">GP3</text>
<text x="92.6" y="83.2">CPG151101D06</text>
<text x="120.5" y="80.7">GP9</text>
<text x="138.3" y="82">CA8</text>
<text x="156.1" y="82">CA1</text>
<text x="25.3" y="85.8">CPG151101D06</text>
<text x="44.3" y="87">1N4148W</text>
<text x="112.9" y="84.5">1N4148W</text>
<text x="147.2" y="85.8">YLED0402R</text>
<text x="73.5" y="93.4">GP4</text>
<text x="91.3" y="95.9">CPG151101D06</text>
<text x="121.8" y="93.4">GP5</text>
<text x="138.3" y="92.1">CA9</text>
<text x="147.2" y="95.9">YLED0402R</text>
<text x="158.6" y="92.1">CA1</text>
<text x="8.8" y="97.2">GP1</text>
<text x="25.3" y="99.7">CPG151101D06</text>
<text x="44.3" y="101">1N4148W</text>
<text x="53.2" y="97.2">GP6</text>
<text x="111.6" y="97.2">1N4148W</text>
<text x="138.3" y="103.6">CA1</text>
<text x="147.2" y="107.4">YLED0402R</text>
<text x="158.6" y="103.6">CA2</text>
<text x="8.8" y="111.2">GP1</text>
<text x="25.3" y="113.7">CPG151101D06</text>
<text x="54.5" y="111.2">GP7</text>
<text x="73.5" y="108.6">GP4</text>
<text x="91.3" y="111.2">CPG151101D06</text>
<text x="111.6" y="112.4">1N4148W</text>
<text x="121.8" y="108.6">GP6</text>
<text x="138.3" y="113.7">CA3</text>
<text x="158.6" y="113.7">CA2</text>
<text x="44.3" y="115">1N4148W</text>
<text x="147.2" y="117.5">YLED0402R</text>
<text x="10" y="125.1">GP1</text>
<text x="55.8" y="125.1">GP8</text>
<text x="74.8" y="123.9">GP4</text>
<text x="120.5" y="123.9">GP7</text>
<text x="140.8" y="122.6">CA4</text>
<text x="161.2" y="122.6">CA2</text>
<text x="26.5" y="127.7">CPG151101D06</text>
<text x="45.6" y="129">1N4148W</text>
<text x="92.6" y="126.4">CPG151101D06</text>
<text x="111.6" y="127.7">1N4148W</text>
<text x="149.7" y="126.4">YLED0402R</text>
<text x="139.6" y="134">CA5</text>
<text x="148.5" y="137.8">YLED0402R</text>
<text x="159.9" y="134">CA2</text>
<text x="8.8" y="139.1">GP2</text>
<text x="25.3" y="141.7">CPG151101D06</text>
<text x="45.6" y="142.9">1N4148W</text>
<text x="54.5" y="139.1">GP5</text>
<text x="74.8" y="139.1">GP4</text>
<text x="92.6" y="141.7">CPG151101D06</text>
<text x="111.6" y="142.9">1N4148W</text>
<text x="120.5" y="139.1">GP8</text>
<text x="139.6" y="145.5">CA6</text>
<text x="148.5" y="149.3">YLED0402R</text>
<text x="159.9" y="145.5">CA2</text>
<text x="10" y="154.4">GP2</text>
<text x="53.2" y="155.6">GP6</text>
<text x="74.8" y="154.4">GP4</text>
<text x="119.3" y="154.4">GP9</text>
<text x="25.3" y="156.9">CPG151101D06</text>
<text x="45.6" y="158.2">1N4148W</text>
<text x="91.3" y="156.9">CPG151101D06</text>
<text x="110.4" y="158.2">1N4148W</text>
<text x="139.6" y="156.9">CA7</text>
<text x="148.5" y="160.7">YLED0402R</text>
<text x="159.9" y="156.9">CA2</text>
<text x="8.8" y="169.6">GP2</text>
<text x="24" y="172.1">CPG151101D06</text>
<text x="44.3" y="173.4">1N4148W</text>
<text x="51.9" y="169.6">GP7</text>
<text x="90.9" y="171.3" transform="rotate(-90 90.9 171.3)">GP26</text>
<text x="10" y="184.8">GP2</text>
<text x="53.2" y="184.8">GP8</text>
<text x="77.3" y="181">3V3</text>
<text x="102.7" y="181">GND</text>
<text x="25.3" y="187.4">CPG151101D06</text>
<text x="45.6" y="188.6">1N4148W</text>
<text x="90" y="188.6">10k</text>
<text x="10" y="200.1">GP2</text>
<text x="26.5" y="202.6">CPG151101D06</text>
<text x="46.9" y="203.9">1N4148W</text>
<text x="55.8" y="200.1">GP9</text>
</g>
<g font-size="1.8" fill="#000080">
<text x="25.3" y="13.4">KEY1</text>
<text x="46.9" y="17.2">D1</text>
<text x="91.3" y="13.4">KEY14</text>
<text x="110.4" y="17.2">D14</text>
<text x="25.3" y="29.9">KEY2</text>
<text x="91.3" y="28.6">KEY15</text>
<text x="46.9" y="33.7">D2</text>
<text x="111.6" y="32.4">D15</text>
<text x="25.3" y="46.4">KEY3</text>
<text x="91.3" y="43.9">KEY16</text>
<text x="112.9" y="47.7">D16</text>
<text x="46.9" y="50.2">D3</text>
<text x="91.3" y="59.1">KEY17</text>
<text x="25.3" y="61.6">KEY4</text>
<text x="45.6" y="65.5">D4</text>
<text x="112.9" y="62.9">D17</text>
<text x="25.3" y="76.9">KEY5</text>
<text x="92.6" y="74.3">KEY18</text>
<text x="44.3" y="80.7">D5</text>
<text x="112.9" y="78.2">D18</text>
<text x="91.3" y="87">KEY19</text>
<text x="25.3" y="90.9">KEY6</text>
<text x="44.3" y="94.7">D6</text>
<text x="111.6" y="90.9">D19</text>
<text x="25.3" y="104.8">KEY7</text>
<text x="91.3" y="102.3">KEY20</text>
<text x="111.6" y="106.1">D20</text>
<text x="44.3" y="108.6">D7</text>
<text x="26.5" y="118.8">KEY8</text>
<text x="92.6" y="117.5">KEY21</text>
<text x="45.6" y="122.6">D8</text>
<text x="111.6" y="121.3">D21</text>
<text x="25.3" y="132.8">KEY9</text>
<text x="45.6" y="136.6">D9</text>
<text x="92.6" y="132.8">KEY22</text>
<text x="111.6" y="136.6">D22</text>
<text x="25.3" y="148">KEY10</text>
<text x="91.3" y="148">KEY23</text>
<text x="45.6" y="151.8">D10</text>
<text x="110.4" y="151.8">D23</text>
<text x="24" y="163.2">KEY11</text>
<text x="44.3" y="167.1">D11</text>
<text x="25.3" y="178.5">KEY12</text>
<text x="45.6" y="182.3">D12</text>
<text x="90" y="186.1">R1</text>
<text x="26.5" y="193.7">KEY13</text>
<text x="46.9" y="197.5">D13</text>
</g>
<g font-size="1.8">
<text x="23.2" y="20">1</text>
<text x="31.6" y="20">2</text>
<text x="89.3" y="20">1</text>
<text x="97.7" y="20">2</text>
<text x="89.3" y="35.2">1</text>
<text x="97.7" y="35.2">2</text>
<text x="23.2" y="36.5">1</text>
<text x="31.6" y="36.5">2</text>
<text x="23.2" y="53">1</text>
<text x="31.6" y="53">2</text>
<text x="89.3" y="50.4">1</text>
<text x="97.7" y="50.4">2</text>
<text x="89.3" y="65.7">1</text>
<text x="97.7" y="65.7">2</text>
<text x="23.2" y="68.2">1</text>
<text x="31.6" y="68.2">2</text>
<text x="23.2" y="83.5">1</text>
<text x="31.6" y="83.5">2</text>
<text x="90.5" y="80.9">1</text>
<text x="98.9" y="80.9">2</text>
<text x="89.3" y="93.6">1</text>
<text x="97.7" y="93.6">2</text>
<text x="23.2" y="97.4">1</text>
<text x="31.6" y="97.4">2</text>
<text x="23.2" y="111.4">1</text>
<text x="31.6" y="111.4">2</text>
<text x="89.3" y="108.9">1</text>
<text x="97.7" y="108.9">2</text>
<text x="24.5" y="125.4">1</text>
<text x="32.9" y="125.4">2</text>
<text x="90.5" y="124.1">1</text>
<text x="98.9" y="124.1">2</text>
<text x="23.2" y="139.3">1</text>
<text x="31.6" y="139.3">2</text>
<text x="90.5" y="139.3">1</text>
<text x="98.9" y="139.3">2</text>
<text x="23.2" y="154.6">1</text>
<text x="31.6" y="154.6">2</text>
<text x="89.3" y="154.6">1</text>
<text x="97.7" y="154.6">2</text>
<text x="22" y="169.8">1</text>
<text x="30.4" y="169.8">2</text>
<text x="23.2" y="185.1">1</text>
<text x="31.6" y="185.1">2</text>
<text x="24.5" y="200.3">1</text>
<text x="32.9" y="200.3">2</text>
</g>
</svg>
